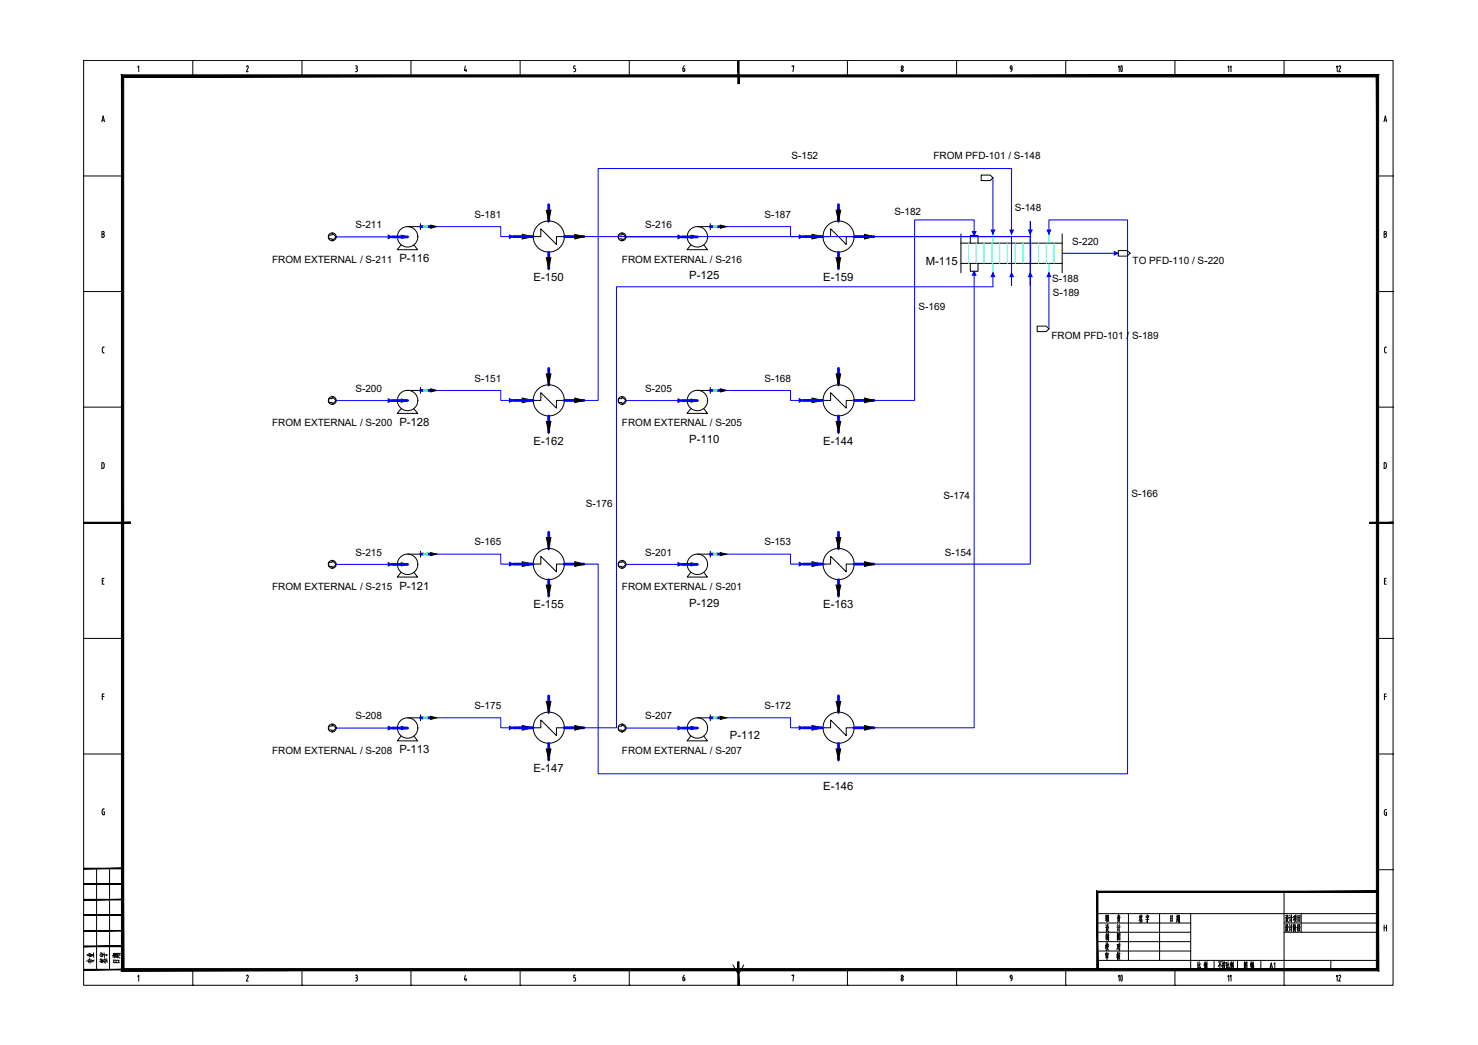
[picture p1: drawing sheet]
<svg xmlns="http://www.w3.org/2000/svg" width="420mm" height="297mm" viewBox="0 0 420 297" stroke-linecap="round" stroke-linejoin="round" font-family="sans-serif">
<g fill="none" stroke="#000" stroke-width=".28">
<path d="M23.8 17.2h372.2v262.9h-372.2zM39.1 19.1l.3-.4v1.7M54.8 17.2h.1M54.8 17.2v4.4M70.3 18.7l.3 .2v.3M70.3 18.7l-.2 .3M70.5 19.3l-.5 1.1h.6M85.8 17.2h.1M85.8 17.2v4.4M101 18.7h.3M101.2 19.5h.1M101.3 18.7l.3 .4-.3 .3"/>
<path d="M101.3 19.5l.3 .5M101.6 20l-.3 .3M116.8 17.2h.1M116.8 17.2v4.4M132.3 18.7l-.3 1.3h.7M132.5 19.6v.8M147.9 17.2h.1M147.9 17.2v4.4M163.4 19.5l.2 .3M163.6 18.7h-.5v.8h.3M163.6 19.8v.2M163.6 20l-.2 .3"/>
<path d="M178.9 17.2h.1M178.9 17.2v4.4M194.1 20l.3 .3 .3-.3M194.4 19.5h-.3v.5M194.4 19.5l.3 .5M194.5 18.7l-.3 .7M209.9 17.2h.1M225.2 18.9v-.2h.5l-.3 1.7M240.9 17.2h.1M240.9 17.2v4.4M256.2 20l.3 .3 .2-.3M256.7 19.8v.2"/>
<path d="M256.7 19.8l-.2-.3-.3 .5M271.9 17.2h.1M271.9 17.2v4.4M287.7 19.1v.5h-.3M287.7 19.6l-.4 .7M287.7 19.1l-.1-.4a.46 .46 0 0 0-.4 .4 .46 .46 0 0 0 .3 .5M303 17.2h.1M303 17.2v4.4M334 17.2h.1M334 17.2v4.4M365 17.2h.1M365 17.2v4.4"/>
<path d="M28.9 34.6l.4-1.7 .4 1.7M29 34.1h.6M101 20.4h.3M163.1 20.4h.3M393.4 34.6l.4-1.7 .4 1.7M393.6 34.1h.5M23.8 50h11.1M391.6 50h4.4M396 50h.1M29 66.5h.3M29.3 65.8h-.3v1.7l.6-.3v-.4l-.3-.3M29.3 65.8l.3 .3-.3 .4"/>
<path d="M393.5 66.5h.3M393.8 65.8h-.3v1.7h.3M393.8 65.8l.3 .3-.3 .4 .4 .5-.4 .4M23.8 82.9h11.1M29.1 99.1v.8M29.1 99.9l.3 .4M29.6 98.7h-.4l-.1 .4M391.6 82.9h4.4M393.6 99.9l.3 .4M394.1 98.7l-.5 .2v1M396 82.9h.1M23.8 115.7h11.1"/>
<path d="M29.4 100.3h.2M391.6 115.7h4.4M393.9 100.3h.2M396 115.7h.1M29.2 131.5h-.3v1.7h.3M29.3 131.5l.3 .5M29.6 132.6l-.3 .5M29.6 132v.7M394.1 132.6l-.4 .5M394.1 132l-.2-.4-.4-.1v1.7h.2M394.1 132v.7M396 148.6h.1"/>
<path d="M29.1 165.1h.3M29.6 164.4h-.5v1.7h.5M393.6 165.1h.3M394.1 164.4h-.5v1.7h.5M23.8 181.5h11.1M29.1 198h.5M29.6 197.3h-.5v1.6M391.6 181.5h4.4M393.6 198h.5M394.1 197.3h-.5v1.6M396 181.5h.1M23.8 214.3h11.1"/>
<path d="M391.6 214.3h4.4M396 214.3h.1M29 230.4v.8M29.5 230.7h.2v.9l-.5-.1-.1-.4M29.7 229.9l-.5 .1-.1 .4M393.5 230.6v.7M393.6 231.3l.3 .4M394 230.9h.2v.9h-.3M394.2 230.1l-.5 .1-.1 .4M27.5 246.9v28.7M31.1 246.9v28.7M311.9 259.7h79.7"/>
<path d="M320.8 259.7v13.3M326.1 260l.1 .3M329.6 259.7v13.3M338.5 259.7v15.9M365 253.5v26.6M369.9 259.7v5.3M391.6 247.2h4.4M396 247.2h.1M39.1 277.6l.3-.4v1.7M54.8 275.6v4.5M70.3 277.2l.3 .2v.3M70.3 277.2l-.2 .2"/>
<path d="M70.5 277.8l-.5 1.1h.6M85.8 275.6v4.5M101 277.2h.3M101 278.9h.3M101.2 277.9h.1M101.3 277.2l.2 .2v.3l-.2 .2 .3 .4M101.6 278.5l-.3 .3M101.6 278.3v.2M116.8 275.6v4.5M132.3 277.2l-.3 1.3h.7M132.5 278.1v.8M147.9 275.6v4.5"/>
<path d="M163.1 278.9h.3M163.4 277.9l.2 .4M163.6 277.2h-.5v.7h.3M163.6 278.3v.2M163.6 278.5l-.2 .3M178.9 275.6v4.5M194.1 278.5l.3 .3 .3-.3M194.1 277.9v.6M194.1 277.9h.3M194.4 277.9l.3 .4M194.5 277.2l-.3 .7M194.7 278.3v.2"/>
<path d="M208.4 274.3l1.5 2.7 1.5-2.7M225.2 277.4v-.2h.5l-.3 1.7M240.9 275.6v4.5M256.2 278.3l.3-.4 .2 .4M256.2 278.5l.3 .3 .2-.3M256.2 278.3v.2M256.7 278.3v.2M271.9 275.6v4.5M287.2 277.5l.3-.3 .2 .3M287.2 277.6l.3 .5M287.7 277.6v.5h-.3M287.7 278.1l-.4 .7"/>
<path d="M303 275.6v4.5M311.9 273h79.7M311.9 262.4h26.6M311.9 265h26.6M311.9 267.7h26.6M311.9 270.3h26.6M324.1 261.6v.3M324.1 260l-.2 .9M324.1 260.5l.1 .3M324.3 261.5v.4M324.3 260.8l.5 .8M324.3 260.7l-.5 1"/>
<path d="M324.3 260.4l-.3 .1M324.4 261.3h-.3M324.5 260.1l-.1 .6M324.5 260.5l.1 .3M324.5 261.5l-.1 .6M324.7 262l-.7 .2M324.8 260.4l-.4 .1M325.9 260.3l-.1 .5M326.2 261v1.2l-.2-.3M326.4 260.8h-.5M326.4 260.7l-.2 .4M326.6 260.3l-.1 .5"/>
<path d="M326.6 260.4l-.7 .1M326.6 261.3l-.9 .1M332.8 260.3v1.7M333.1 261l-.3 .1M333.2 261.7l-.4 .1M333.3 260.3l-.5 .1M333.3 260.3l-.1 1.6M334 275.6v4.5M334.6 260.1v1.3M334.6 261.6l-.2 .5M334.8 261.6l.1 .3M334.8 260.8h-.2"/>
<path d="M334.8 261.1h-.2M334.9 260l-.1 1.4M335 260.4l-.5 .1M335 261.4l-.6 .1M335.1 260.2l-.1 2M335.3 260.2v2l-.1-.2M335.3 260.7l-.2 .1M335.3 261.2l-.2 .1M335.3 260.3h-.2M340.5 273.5v1.7M340.8 274.9l-.4 .5M340.8 274.2l-.3 .2"/>
<path d="M340.9 273.4v1.8l.2 .2h.2v-.6M341.2 274l-.3 .6M342.5 273.8v1.6M342.6 273.3l-.3 1.1M342.6 274.4l.1 .3M342.7 273.7l-.2 .9M342.8 274.1h-.1M342.9 274l-.3 1.3M342.9 273.6l-.3 .2M343 273.9v.9M343.1 273.3v2.1l-.1-.3M345.1 273v2.6"/>
<path d="M346.8 273.9v1.5M346.9 273.4l-.6 1.3M346.9 274.1l.3 .6M347.2 273.4l-.9 .1M347.6 273.2v2.2l-.1-.2M347.7 274.3l-.3 .3M347.8 273.9l-.4 .1M347.8 273.6v.5M348 273.9l-.1 .9 .4 .6M348 273.3l.1 .3M348.2 274.4l-.4 1.1M348.3 273.7l-.5 .1"/>
<path d="M348.3 273.6l-.1 .4M348.3 274.4l-.5 .1M348.7 273.5v1.7M349 274.2l-.3 .1M349.1 273.4v1.8l.1 .1h.2v-.5M349.4 273.9l-.3 .7M349.9 273.7v1.7M350 273.3l-.3 1M350.1 274.4l.1 .3M350.1 274.1l.2-.1-.3 1.3M350.2 273.7l-.2 .9M350.4 273.6l-.4 .1"/>
<path d="M350.4 273.9v.9M350.6 273.3v2.1l-.2-.3M351.8 273v2.6M353.8 275.3h.7M353.8 273.4v2M354 274.1l.4 .5M354 274.9l.2 .2M354.1 274.6l.1 .2M354.1 273.7l-.2 .6M354.3 273.9h-.2M354.3 273.8l-.5 .9M354.5 273.4v2"/>
<path d="M354.5 273.5l-.7 .1M355.5 273.8v.9M355.7 273.3v2.1M355.8 273.9l-.3 .1M355.8 273.8v.9l-.1-.1M355.9 274.4v1M356 273.8v.6M356.1 274.5v.8M356.3 273.8h-.3M356.3 273.8v.4M356.3 274.2h-.3M356.3 273.5h-.4"/>
<path d="M356.3 274.9h-.3M356.3 275.3l-.4 .1M356.4 274.5h-.5M356.4 274.4l-.1 1M365 262.4h26.6M365 265h26.6M365.4 262.8l.2 .4M365.5 260.2l.2 .3M365.5 263.5l-.2 .1M365.5 263.4v1M365.6 260.8l-.2 .1M365.6 260.8v1"/>
<path d="M365.7 264.1l-.3 .6M365.7 261.5l-.2 .5M365.8 263.2l-.1 .6M365.8 263.9l.5 .9M365.8 262.9l.2-.1v.6l.3 .1M365.8 262.8v.4M365.8 261.3l.4 .8h.1M365.9 260.1l-.2 1M366.1 260.1v.7h.2M366.1 260.2h-.2M366.1 263.7l-.4 .1M366.1 263.6l-.5 1.2"/>
<path d="M366.1 261.1h-.3M366.2 261l-.5 1.2M366.6 262.8l.1 .4M366.6 260.1l.2 .4M366.7 263.5h-.2M366.7 263.4l-.1 1.1M366.7 260.8h-.2M366.7 260.7v1.2M366.8 264.1l-.2 .5M366.8 261.5l-.1 .4M367.1 262.7v2.1M367.1 260v2.2"/>
<path d="M367.4 263.5l-.6 .1M367.4 260.8l-.5 .1M367.7 262.7v2.1M367.8 262.8v1.3l-.1-.2M367.8 260.5v.9M367.8 262.9h-.1M367.9 260.5h-.2M368 263.6l-.2 1.2M368 261.3l-.4 .3M368.1 260.5v1.1M368.1 262.9l.3 .8h.1M368.2 262.7l-.3 1"/>
<path d="M368.2 260.8l-.3 1.4M368.2 260.2v.4M368.2 261.6l.3 .5M368.2 263.5v1.4M368.5 260.6l-.4 .1M368.5 260.5v1.1M368.5 260.1l-.5 .1M368.9 262.9v1.8M369 260.2v1.8M369 263.6l-.1 .1M369 263.3h-.1M369 263.9l-.3 .2"/>
<path d="M369.1 262.8l-.2 .2M369.2 263.9l.4 .8M369.3 262.8l-.1 .9M369.4 262.8v.6l.2 .1M369.4 261.2l-.4 .1M369.4 260.8h-.4M369.4 262.9h-.1M369.5 263.8h-.3M369.5 263.7l-.5 1.1M369.5 261.7l-.5 .1M369.6 260.3l-.6 .1M369.6 260.2l-.1 1.8"/>
<path d="M378.3 273v2.6M393.5 263v1.7M393.5 263.7h.7M394.2 263v1.7M54.8 280.1h.1M85.8 280.1h.1M116.8 280.1h.1M147.9 280.1h.1M178.9 280.1h.1M209.9 280.1h.1M240.9 280.1h.1M271.9 280.1h.1"/>
<path d="M303 280.1h.1M334 280.1h.1M365 280.1h.1"/>
<circle cx="256.4" cy="19.1" r=".32"/>
<circle cx="256.4" cy="277.5" r=".32"/>
</g>
<g fill="#000" stroke="#000" stroke-width=".28">
<path d="M209.7 17.2l.4 6.6v-6.6zM209.7 17.2l.4 6.6h-.4z"/>
<path d="M34.5 21.3l.7 254v-253.4zM34.5 21.3l.7 254-.7 .7zM35.2 275.3l-.7 .7 356.8-.7zM34.5 276l356.8-.7 .6 .7zM391.3 21.9v253.4l.6 .7zM391.3 21.9l.6-.6v254.7zM35.2 21.9h356.1l.6-.6zM34.5 21.3h357.4l-356.7 .6z"/>
<path d="M23.8 148.4v.4l13.3-.4zM23.8 148.8l13.3-.4v.4z"/>
<path d="M389.4 148.8h6.6v-.4zM389.4 148.4h6.6l-6.6 .4z"/>
<path d="M23.8 255.8h11.1v-.2zM23.8 255.6h11.1l-11.1 .2z"/>
<path d="M23.8 251.4h11.1v-.2zM23.8 251.2h11.1l-11.1 .2z"/>
<path d="M23.8 247h11.1v-.2zM23.8 246.8h11.1l-11.1 .2z"/>
<path d="M312.1 253.7h79.5v-.4zM311.8 253.3h79.8l-79.5 .4zM311.8 253.3l.3 22.3v-21.9zM311.8 253.3l.3 22.3h-.3z"/>
<path d="M23.8 275.7h11.1v-.2zM23.8 275.5h11.1l-11.1 .2z"/>
<path d="M23.8 269.1h11.1v-.2zM23.8 268.9h11.1l-11.1 .2z"/>
<path d="M23.8 264.7h11.1v-.2zM23.8 264.5h11.1l-11.1 .2z"/>
<path d="M23.8 260.2h11.1v-.2zM23.8 260h11.1l-11.1 .2z"/>
<path d="M209.7 273.4v6.7h.4zM209.7 273.4h.4v6.7z"/>
</g>
<g fill="none" stroke="#00f" stroke-width=".8">
<path d="M156 58.2v4.7M238.4 58.2v4.7M111.4 67.3h4.5M119.5 64.4h.9M121.4 64.4h1M145.9 67.3h5.6M156 71.7v4.7M160.4 67.3h5.6M193.9 67.3h4.3M201.9 64.4h.9M203.8 64.4h1M228.3 67.3h5.6"/>
<path d="M238.4 71.7v4.7M242.8 67.3h5.6M111.4 113.9h4.5M119.5 111h.9M121.4 111h1M145.9 113.8h5.6M156 104.7v4.7M156 118.2v4.7M160.4 113.8h5.6M193.9 113.9h4.3M201.9 111h.9M203.8 111h1"/>
<path d="M228.3 113.8h5.6M238.4 104.7v4.7M238.4 118.2v4.7M242.8 113.8h5.6M119.5 157.5h.9M121.4 157.5h1M156 151.3v4.6M201.9 157.5h.9M203.8 157.5h1M238.4 151.3v4.6M111.4 160.4h4.5M145.9 160.3h5.6"/>
<path d="M156 164.8v4.6M160.4 160.3h5.6M193.9 160.4h4.3M228.3 160.3h5.6M238.4 164.8v4.6M242.8 160.3h5.6M156 197.8v4.7M238.4 197.8v4.7M111.4 207h4.5M119.5 204h.9M121.4 204h1M145.9 206.9h5.6"/>
<path d="M156 211.3v4.7M160.4 206.9h5.6M193.9 207h4.3M201.9 204h.9M203.8 204h1M228.3 206.9h5.6M238.4 211.3v4.7M242.8 206.9h5.6"/>
</g>
<g fill="#000" stroke="#000" stroke-width=".28">
<path d="M114.1 66.9l1.8 .4-1.8 .5zM122.4 64l1.8 .4-1.8 .5zM148.4 66.6l3.1 .7-3.1 .6zM155.3 59.8h1.3l-.6 3.1zM155.3 73.3h1.3l-.6 3.1zM163.4 66.6l2.6 .7-2.6 .6zM196.5 66.9l1.7 .4-1.7 .5zM204.8 64l1.8 .4-1.8 .5zM230.8 66.6l3.1 .7-3.1 .6zM237.7 59.8h1.3l-.6 3.1zM237.7 73.3h1.3l-.6 3.1zM245.8 66.6l2.6 .7-2.6 .6z"/>
<path d="M114.1 113.4l1.8 .5-1.8 .4zM122.4 110.5l1.8 .5-1.8 .4zM148.4 113.1l3.1 .7-3.1 .7zM155.3 106.3h1.3l-.6 3.1zM163.4 113.1l2.6 .7-2.6 .7zM196.5 113.4l1.7 .5-1.7 .4zM204.8 110.5l1.8 .5-1.8 .4zM230.8 113.1l3.1 .7-3.1 .7zM237.7 106.3h1.3l-.6 3.1zM245.8 113.1l2.6 .7-2.6 .7zM155.3 119.8h1.3l-.6 3.1zM237.7 119.8h1.3l-.6 3.1z"/>
<path d="M122.4 157.1l1.8 .4-1.8 .4zM155.3 152.8h1.3l-.6 3.1zM204.8 157.1l1.8 .4-1.8 .4zM237.7 152.8h1.3l-.6 3.1zM114.1 160l1.8 .4-1.8 .5zM148.4 159.7l3.1 .6-3.1 .7zM155.3 166.3h1.3l-.6 3.1zM163.4 159.7l2.6 .6-2.6 .7zM196.5 160l1.7 .4-1.7 .5zM230.8 159.7l3.1 .6-3.1 .7zM237.7 166.3h1.3l-.6 3.1zM245.8 159.7l2.6 .6-2.6 .7z"/>
<path d="M114.1 206.5l1.8 .5-1.8 .4zM122.4 203.6l1.8 .4-1.8 .5zM148.4 206.2l3.1 .7-3.1 .6zM155.3 199.4h1.3l-.6 3.1zM155.3 212.9h1.3l-.6 3.1zM163.4 206.2l2.6 .7-2.6 .6zM196.5 206.5l1.7 .5-1.7 .4zM204.8 203.6l1.8 .4-1.8 .5zM230.8 206.2l3.1 .7-3.1 .6zM237.7 199.4h1.3l-.6 3.1zM237.7 212.9h1.3l-.6 3.1zM245.8 206.2l2.6 .7-2.6 .6z"/>
</g>
<g fill="none" stroke="#000" stroke-width=".28">
<path d="M114 69.6l-1.1 1.4h5.8l-1.1-1.4M115.9 64.4h3.6M119.5 63.6v1.7M151.5 67.3h2.2v-2.2l4.5 4.4v-2.2h2.2M196.4 69.6l-1.1 1.4h5.8l-1-1.4M198.2 64.4h3.7M201.9 63.6v1.7M233.9 67.3h2.2v-2.2l4.5 4.4v-2.2h2.2M273.2 74.9h28.7M273.2 66.5v11M273.2 69.1h28.7M275.8 69.1v-2.2h2.2v2.2"/>
<path d="M275.8 74.9v2.2h2.2v-2.2M301.9 66.5v11M114 116.1l-1.1 1.4h5.8l-1.1-1.4M115.9 111h3.6M119.5 110.1v1.7M151.5 113.8h2.2v-2.2l4.5 4.4v-2.2h2.2M196.4 116.1l-1.1 1.4h5.8l-1-1.4M198.2 111h3.7M201.9 110.1v1.7M233.9 113.8h2.2v-2.2l4.5 4.4v-2.2h2.2M115.9 157.5h3.6M119.5 156.7v1.7"/>
<path d="M198.2 157.5h3.7M201.9 156.7v1.7M114 162.7l-1.1 1.3h5.8l-1.1-1.3M151.5 160.3h2.2v-2.2l4.5 4.4v-2.2h2.2M196.4 162.7l-1.1 1.3h5.8l-1-1.3M233.9 160.3h2.2v-2.2l4.5 4.4v-2.2h2.2M114 209.2l-1.1 1.4h5.8l-1.1-1.4M115.9 204h3.6M119.5 203.2v1.7M151.5 206.9h2.2v-2.2l4.5 4.4v-2.2h2.2M196.4 209.2l-1.1 1.4h5.8l-1-1.4M198.2 204h3.7"/>
<path d="M201.9 203.2v1.7M233.9 206.9h2.2v-2.2l4.5 4.4v-2.2h2.2"/>
<circle cx="115.9" cy="67.3" r="2.9"/>
<circle cx="156" cy="67.2" r="4.4"/>
<circle cx="198.3" cy="67.3" r="2.9"/>
<circle cx="238.4" cy="67.2" r="4.4"/>
<circle cx="115.9" cy="113.8" r="2.9"/>
<circle cx="156" cy="113.8" r="4.4"/>
<circle cx="198.3" cy="113.8" r="2.9"/>
<circle cx="238.4" cy="113.8" r="4.4"/>
<circle cx="115.9" cy="160.4" r="2.9"/>
<circle cx="156" cy="160.3" r="4.4"/>
<circle cx="198.3" cy="160.4" r="2.9"/>
<circle cx="238.4" cy="160.3" r="4.4"/>
<circle cx="115.9" cy="206.9" r="2.9"/>
<circle cx="156" cy="206.8" r="4.4"/>
<circle cx="198.3" cy="206.9" r="2.9"/>
<circle cx="238.4" cy="206.8" r="4.4"/>
</g>
<g fill="none" stroke="#0f0" stroke-width=".28">
<path d="M120.4 64.1v.6l1-.6v.6zM120.9 64.4h.1M202.8 64.1v.6l1-.6v.6zM203.3 64.4h.1M120.4 110.7v.6l1-.6v.6zM120.9 111h.1M202.8 110.7v.6l1-.6v.6zM203.3 111h.1M120.4 157.2v.6l1-.6v.6zM120.9 157.5h.1M202.8 157.2v.6l1-.6v.6zM203.3 157.5h.1"/>
<path d="M120.4 203.7v.6l1-.6v.6zM120.9 204h.1M202.8 203.7v.6l1-.6v.6zM203.3 204h.1"/>
</g>
<path d="M275.3 69.1v5.8M277.5 69.1v5.8M279.7 69.1v5.8M282 69.1v5.8M284.2 69.1v5.8M286.4 69.1v5.8M288.6 69.1v5.8M290.8 69.1v5.8M293 69.1v5.8M295.2 69.1v5.8M297.5 69.1v5.8M299.7 69.1v5.8" fill="none" stroke="#0ff" stroke-width=".28"/>
<!-- layer: EQUIPMENT -->
<path d="M282.3 66.5v2.6M282.3 74.9v2.6M287.6 66.5v2.6M287.6 74.9v2.6M292.9 66.5v2.6M292.9 74.9v2.6M298.2 66.5v2.6M298.2 74.9v2.6" fill="none" stroke="#0ff" stroke-width=".28"/>
<!-- layer: STREAM -->
<g fill="none" stroke="#00f" stroke-width=".28">
<path d="M282.3 50.5v16M95.5 67.3h15.9M124.2 64.4h18.2v2.9h3.5M166 67.3h121.6v13.8v-3.6M177.9 67.3h16M206.6 64.4h18.1v2.9h3.6M248.4 67.3h44.5v13.8v-3.6M276.9 66.9v-4.4h-16.9v51.3h-11.6M276.9 77.1v129.8h-28.5M282.3 77.5v4h-107.1v125.4h-9.2M287.6 66.5v-18.6h-117.6v65.9h-4M292.9 66.5v-3.6v97.4h-44.5"/>
<path d="M298.2 66.5v-4h22.3v157.4h-150.5v-59.6h-4M298.2 77.5v16M301.9 72h16M95.5 113.9h15.9M124.2 111h18.2v2.8h3.5M177.9 113.9h16M206.6 111h18.1v2.8h3.6M124.2 157.5h18.2v2.8h3.5M206.6 157.5h18.1v2.8h3.6M95.5 160.4h15.9M177.9 160.4h16M95.5 207h15.9"/>
<path d="M124.2 204h18.2v2.9h3.5M177.9 207h16M206.6 204h18.1v2.9h3.6"/>
</g>
<!-- layer: STREAM_ARROW -->
<g fill="#00f" stroke="#00f" stroke-width=".28">
<path d="M281.8 65.4h1l-.5 1.1z"/>
<path d="M144.8 113.3l1.1 .5-1.1 .5z"/>
<path d="M287.1 65.4h1l-.5 1.1z"/>
<path d="M227.2 159.8l1.1 .5-1.1 .6z"/>
<path d="M292.4 65.4h1l-.5 1.1z"/>
<path d="M144.8 159.8l1.1 .5-1.1 .6z"/>
<path d="M297.7 65.4h1l-.5 1.1z"/>
<path d="M227.2 113.3l1.1 .5-1.1 .5z"/>
<path d="M276.4 65.8h1l-.5 1.1z"/>
<path d="M227.2 206.4l1.1 .5-1.1 .5z"/>
<path d="M276.9 77.1l.5 1.1h-1z"/>
<path d="M144.8 206.4l1.1 .5-1.1 .5z"/>
<path d="M282.3 77.5l.5 1.1h-1z"/>
<path d="M144.8 66.8l1.1 .5-1.1 .5z"/>
<path d="M287.6 77.5l.5 1.1h-1z"/>
<path d="M227.2 66.8l1.1 .5-1.1 .5z"/>
<path d="M292.9 77.5l.5 1.1h-1z"/>
<path d="M298.2 77.5l.5 1.1h-1z"/>
<path d="M110.3 113.4l1.1 .5-1.1 .5z"/>
<path d="M192.7 159.9l1.2 .5-1.2 .5z"/>
<path d="M192.7 113.4l1.2 .5-1.2 .5z"/>
<path d="M192.7 206.4l1.2 .6-1.2 .5z"/>
<path d="M110.3 206.4l1.1 .6-1.1 .5z"/>
<path d="M110.3 66.8l1.1 .5-1.1 .5z"/>
<path d="M110.3 159.9l1.1 .5-1.1 .5z"/>
<path d="M192.7 66.8l1.2 .5-1.2 .5z"/>
<path d="M316.8 71.5l1.1 .5-1.1 .5z"/>
</g>
<!-- layer: CONNECTOR -->
<g fill="none" stroke="#000" stroke-width=".28">
<path d="M278.9 49.8h2.6l.8 .7-.8 .8h-2.6zM93.5 66.8h.9v-.6l1.1 1.1-1.1 1.1v-.5h-.9zM175.8 66.8h1v-.6l1.1 1.1-1.1 1.1v-.5h-1zM317.9 71.2h2.5l.9 .8-.9 .8h-2.5zM294.8 92.7h2.6l.8 .8-.8 .8h-2.6zM93.5 113.3h.9v-.5l1.1 1.1-1.1 1.1v-.6h-.9zM175.8 113.3h1v-.5l1.1 1.1-1.1 1.1v-.6h-1zM93.5 159.8h.9v-.5l1.1 1.1-1.1 1.1v-.5h-.9zM175.8 159.8h1v-.5l1.1 1.1-1.1 1.1v-.5h-1zM93.5 206.4h.9v-.5l1.1 1.1-1.1 1.1v-.6h-.9zM175.8 206.4h1v-.5l1.1 1.1-1.1 1.1v-.6h-1z"/>
<circle cx="94.5" cy="67.3" r="1.12"/>
<circle cx="176.8" cy="67.3" r="1.12"/>
<circle cx="94.5" cy="113.8" r="1.12"/>
<circle cx="176.8" cy="113.8" r="1.12"/>
<circle cx="94.5" cy="160.4" r="1.12"/>
<circle cx="176.8" cy="160.4" r="1.12"/>
<circle cx="94.5" cy="206.9" r="1.12"/>
<circle cx="176.8" cy="206.9" r="1.12"/>
</g>
<g font-size="6.6">
<text x="315.7" y="22.2">10</text>
<text x="315.7" y="280.8">10</text>
</g>
<g font-size="5.3">
<text x="312.9" y="266">设 计</text>
<text x="313.3" y="268.5">制 图</text>
<text x="27.5" y="275.2" transform="rotate(-90 27.5 275.2)">专业</text>
<text x="31.4" y="275.2" transform="rotate(-90 31.4 275.2)">签字</text>
<text x="34.9" y="274.8" transform="rotate(-90 34.9 274.8)">日期</text>
<text x="312.9" y="271.3">校 对</text>
</g>
<g font-size="4.4">
<text x="382.1" y="21.5" transform="rotate(-90 382.1 21.5)">12</text>
<text x="363.4" y="276.6" transform="rotate(-90 363.4 276.6)">A1</text>
<text x="382.1" y="280.1" transform="rotate(-90 382.1 280.1)">12</text>
</g>
<g font-size="4">
<text x="351" y="21.5" transform="rotate(-90 351 21.5)">11</text>
<text x="351" y="280.1" transform="rotate(-90 351 280.1)">11</text>
</g>
<g font-size="3.2">
<text x="263.2" y="75.2">M-115</text>
<text x="151.7" y="79.9">E-150</text>
<text x="195.9" y="79.4">P-125</text>
<text x="234" y="79.9">E-159</text>
<text x="151.7" y="126.4">E-162</text>
<text x="195.9" y="126">P-110</text>
<text x="234" y="126.4">E-144</text>
<text x="151.7" y="173">E-155</text>
<text x="195.9" y="172.5">P-129</text>
<text x="234" y="173">E-163</text>
<text x="207.5" y="210.1">P-112</text>
<text x="151.7" y="219.5">E-147</text>
<text x="234" y="224.4">E-146</text>
</g>
<g font-size="2.8">
<text x="225" y="45.2">S-152</text>
<text x="265.3" y="45.2">FROM PFD-101 / S-148</text>
<text x="288.4" y="59.8">S-148</text>
<text x="101" y="64.9">S-211</text>
<text x="134.9" y="62">S-181</text>
<text x="183.4" y="64.9">S-216</text>
<text x="217.3" y="62">S-187</text>
<text x="254.3" y="61.1">S-182</text>
<text x="304.8" y="69.6">S-220</text>
<text x="77.4" y="74.7">FROM EXTERNAL / S-211 P-116</text>
<text x="176.8" y="74.7">FROM EXTERNAL / S-216</text>
<text x="322" y="75">TO PFD-110 / S-220</text>
<text x="299.1" y="80.2">S-188</text>
<text x="261.1" y="88.2">S-169</text>
<text x="299.3" y="84.2">S-189</text>
<text x="298.9" y="96.4">FROM PFD-101 / S-189</text>
<text x="101" y="111.4">S-200</text>
<text x="134.9" y="108.5">S-151</text>
<text x="183.4" y="111.4">S-205</text>
<text x="217.3" y="108.5">S-168</text>
<text x="77.4" y="121.2">FROM EXTERNAL / S-200 P-128</text>
<text x="176.8" y="121.2">FROM EXTERNAL / S-205</text>
<text x="268.2" y="142">S-174</text>
<text x="321.6" y="141.2">S-166</text>
<text x="166.6" y="144.2">S-176</text>
<text x="134.9" y="155.1">S-165</text>
<text x="217.3" y="155.1">S-153</text>
<text x="101" y="158">S-215</text>
<text x="183.4" y="158">S-201</text>
<text x="268.6" y="157.9">S-154</text>
<text x="77.4" y="167.8">FROM EXTERNAL / S-215 P-121</text>
<text x="176.8" y="167.8">FROM EXTERNAL / S-201</text>
<text x="134.9" y="201.6">S-175</text>
<text x="217.3" y="201.6">S-172</text>
<text x="101" y="204.5">S-208</text>
<text x="183.4" y="204.5">S-207</text>
<text x="77.4" y="214.3">FROM EXTERNAL / S-208 P-113</text>
<text x="176.8" y="214.3">FROM EXTERNAL / S-207</text>
</g>
</svg>
